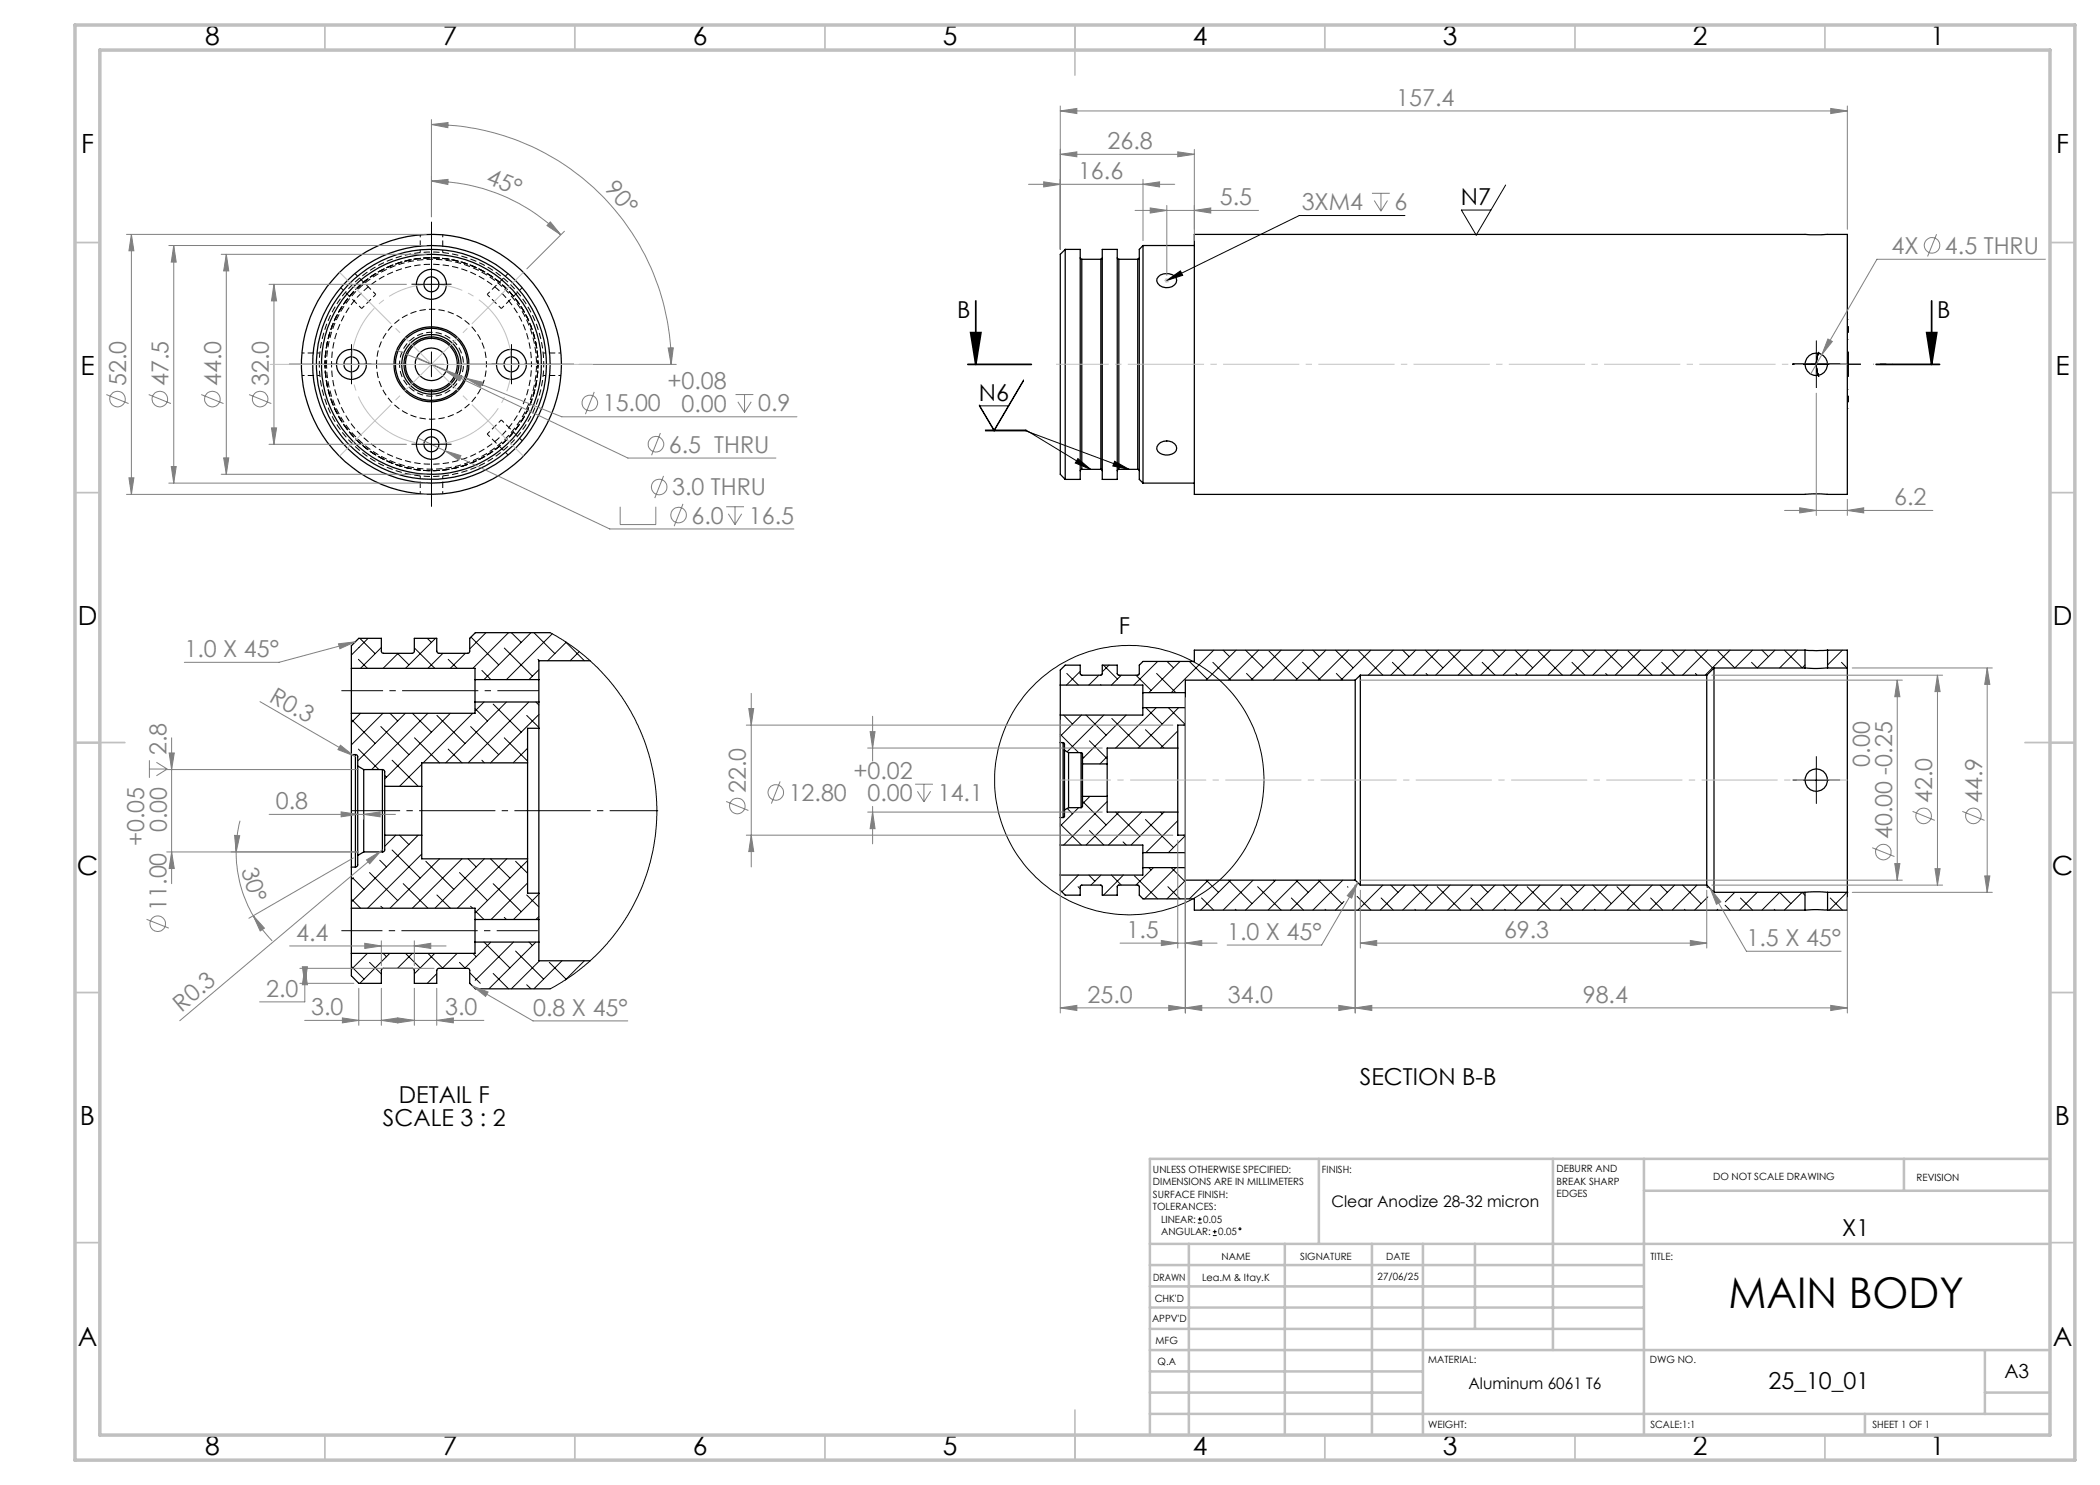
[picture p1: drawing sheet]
<svg xmlns="http://www.w3.org/2000/svg" width="420mm" height="297mm" viewBox="0 0 420 297" stroke-linecap="round" stroke-linejoin="round" font-family="sans-serif">
<g fill="none" stroke="#000" stroke-width=".25">
<path d="M213 49.9v46M213 49.9h3v46h-3M213 49.9l-.9 1v44l.9 1M216 51.6l.4 .3M216.4 51.9v42M216.4 51.9h3.8M220.2 51.9v42M220.5 51.6l-.3 .3M220.5 49.9h2.9v46h-2.9zM223.4 51.6l.4 .3M223.8 51.9v42M223.8 51.9h3.7"/>
<path d="M227.5 51.9v42M227.9 51.6l-.4 .3M228.6 49.1l-.7 .8v46l.7 .7M228.6 49.1v47.5M228.6 49.1h10.3M231.7 55.3a2.49 2.49 0 0 1 3.5 .3 1.66 1.66 0 0 1-2 1.9 1.69 1.69 0 0 1-1.8-1.7zM238.9 46.9h130.6v52l-5.5-.1-3 .1h-122.1zM216.4 93.9l-.4 .3M216.4 93.9h3.8M220.2 93.9l.3 .3M223.8 93.9l-.4 .3M223.8 93.9h3.7"/>
<path d="M227.5 93.9l.4 .3M228.6 96.6h10.3M231.7 88.9a2.32 2.32 0 0 1 3.5 .3 1.18 1.18 0 0 1-.8 1.6 2.27 2.27 0 0 1-3-1v-.4zM70.3 133.7v9M70.3 133.7h24.7v2.2M95 135.9v4.5M95 135.9h12.8M107.8 135.9v4.5M110 126.5h-14.9l-1.2 1.2v2.6l-.1 .3-.3 .1-5.9-.1-.3-.4v-2.5h-4.4v2.6l-.3 .3-5.9 .1-.3-.1-.1-.3v-2.6h-4.5l-1.5 1.4v4.6M118 132.1h-10.2v3.8M212.1 137v6M212.1 137h16.5v1.5"/>
<path d="M228.6 138.5v3M228.6 138.5h8.5M237.1 138.5v3M271 136v40M271 136h-33.9v2.5M272.1 135v42M272.1 135h69.2M272.1 135l-1.1 1M341.3 135v42M342.8 133.6v44.9M342.8 133.6h18.2M342.8 133.6l-1.5 1.4"/>
<path d="M361 133.6l1.8 .1 2.7-.1M361 130l2.3 .1 2.2-.1M361 130h-122.1v2.3h-10.3l-.7 .7v1.8l-.4 .2h-3.9l-.2-.2v-1.8h-2.9v1.8l-.3 .2h-3.8l-.4-.3v-1.7h-3l-.9 1v3M361 130v3.6M365.5 130v3.6M365.5 133.6h4M365.5 130h4v3.6M369.5 133.6v44.9M70.3 150.9v22.5M70.3 142.7v8.2M70.3 150.9h.8M71.1 150.9l.3 .1 .1 .3v1.9"/>
<path d="M71.1 150.9v22.5M71.5 153.2v17.9M71.5 153.2l1.2 .7M72.7 153.9v16.5M72.7 153.9h3.8M76.5 153.9l.4 .4v3M76.5 153.9v16.5M76.9 157.3v9.7M76.9 157.3h7.4M84.3 157.3v9.7M95 140.4v2.3h-24.7M95 140.4h12.8"/>
<path d="M105.5 152.6v19.2M105.5 152.6h-21.2v4.7M107.8 145.7v32.9M107.8 140.4v5.3M107.8 145.7h-2.3v6.9M212.1 148.5v15M212.1 143v5.5M212.1 148.5h.5M212.6 148.5l.3 .3v1.3M212.6 148.5v15M212.9 150.1v11.9M212.9 150.1l.8 .4"/>
<path d="M213.7 150.5v11M213.7 150.5h2.5M216.2 150.5l.3 .3v2M216.2 150.5v11M216.5 159.3v2l-.3 .2M216.5 152.8v6.5M216.5 152.8h4.9M216.5 159.3h4.9M221.4 152.8v6.5M221.4 159.3v3.1h14.1M228.6 141.5v1.5h-16.5M228.6 141.5h8.5"/>
<path d="M235.5 149.6v12.8M235.5 149.6h-14.1v3.2M237.1 145v22M237.1 141.5v3.5M237.1 145h-1.6v4.6M70.3 173.4v8.2M70.3 173.4h.8M71.5 171.1v1.9l-.4 .4M72.7 170.4l-1.2 .7M72.7 170.4h3.8M76.9 167v3l-.1 .3-.3 .1M76.9 167h7.4"/>
<path d="M84.3 167v4.8h21.2M105.5 171.8v6.8h2.3M107.8 178.6v5.3M212.1 175v3l.9 1h3v-1.7l.3-.3h3.9l.3 .3v1.7h2.9v-1.7l.3-.3h3.9l.3 .3v1.7l.7 .8h10.3v2.2h122.1M212.1 169v6M212.1 169h16.5v1.5M212.1 163.5v5.5M212.1 163.5h.5M212.9 162v1.3l-.3 .2M213.7 161.5l-.8 .5M213.7 161.5h2.5M228.6 170.5v3"/>
<path d="M228.6 173.5v1.5h-16.5M228.6 170.5h8.5M228.6 173.5h8.5M235.5 162.4v4.6h1.6M237.1 170.5v3M237.1 167v3.5M237.1 173.5v2.5h33.9M271 176l1.1 1M272.1 177h69.2M341.3 177l1.5 1.5M342.8 178.5h18.2M361 178.5l1.5-.1 3 .1"/>
<path d="M361 178.5v3.5M365.5 178.5v3.5M365.5 178.5h4M369.5 178.5v3.5h-4M70.3 190.7v4.5l1.5 1.5h4.5v-2.7l.3-.3h5.9l.4 .3v2.7h4.4v-2.6l.2-.3 .2-.1h5.9l.3 .3v2.7l1.2 1.1h14.9M70.3 181.6v9.1M70.3 181.6h24.7v2.3M95 183.9v4.5M95 188.4v2.3h-24.7M95 183.9h12.8M95 188.4h12.8M107.8 183.9v4.5"/>
<path d="M107.8 188.4v3.8h10.2M361 182l1.8-.1 2.7 .1"/>
<circle cx="86.3" cy="56.9" r="1.5"/>
<circle cx="86.3" cy="56.9" r="3"/>
<circle cx="70.3" cy="72.9" r="3"/>
<circle cx="70.3" cy="72.8" r="1.51"/>
<circle cx="86.3" cy="72.9" r="7.5"/>
<circle cx="86.3" cy="72.9" r="22"/>
<circle cx="86.3" cy="72.9" r="26"/>
<circle cx="86.3" cy="72.9" r="5.2"/>
<circle cx="86.3" cy="72.9" r="23.7"/>
<circle cx="86.3" cy="72.9" r="6"/>
<circle cx="86.3" cy="72.9" r="3.2"/>
<circle cx="86.3" cy="72.9" r="5.5"/>
<circle cx="86.3" cy="72.9" r="23"/>
<circle cx="86.3" cy="72.9" r="7.2"/>
<circle cx="102.3" cy="72.9" r="3"/>
<circle cx="102.3" cy="72.8" r="1.51"/>
<circle cx="363.3" cy="72.9" r="2.25"/>
<circle cx="86.3" cy="88.9" r="1.5"/>
<circle cx="86.3" cy="88.9" r="3"/>
<circle cx="363.3" cy="156" r="2.25"/>
</g>
<path d="M65 72.8a21.3 21.3 0 0 0 31.5 18.8 21.3 21.3 0 0 0 1.4-36.6 21.3 21.3 0 0 0-32.8 16.3l-.1 1.5M65.3 72.8a21 21 0 0 1 31-18.4 21 21 0 0 1 1.4 36.1 21 21 0 0 1-32.3-16.1l-.1-1.6M75.3 72.8a11 11 0 0 1 16.2-9.7 11 11 0 0 1 1 18.9 11 11 0 0 1-17.1-8l-.1-1.2M107.6 72.8a21.3 21.3 0 0 1-31.5 18.8 21.3 21.3 0 0 1-1.4-36.6 21.3 21.3 0 0 1 32.8 16.3l.1 1.5" fill="none" stroke="#000" stroke-width=".2" stroke-dasharray="1.3 .6" stroke-dashoffset=".4" stroke-linecap="butt"/>
<path d="M68.2 57.5l4.1 4.2M75.2 58.9l-4.2-4.2M97.4 58.9l2.9 2.8M101.6 54.7l-4.2 4.2M72.3 61.7l2.9-2.8M79.9 72.8a6.4 6.4 0 0 1 9.3-5.6 6.4 6.4 0 0 1 .8 10.9 6.4 6.4 0 0 1-10-4.4l-.1-.9M100.3 61.7l4.1-4.2M97.4 86.8l4.2 4.2M100.3 84l-2.9 2.8M104.4 88.2l-4.1-4.2" fill="none" stroke="#000" stroke-width=".2" stroke-dasharray="1.3 .6" stroke-dashoffset=".5" stroke-linecap="butt"/>
<path d="M106.3 72.8a20 20 0 0 1-29.6 17.6 20 20 0 0 1-1.3-34.3 20 20 0 0 1 30.8 15.2l.1 1.5" fill="none" stroke="#000" stroke-width=".2" stroke-dasharray="1.3 .6" stroke-dashoffset=".7" stroke-linecap="butt"/>
<path d="M63.8 72.8a22.4 22.4 0 0 0 33.2 19.8 22.4 22.4 0 0 0 1.5-38.6 22.4 22.4 0 0 0-34.6 17.2l-.1 1.6" fill="none" stroke="#000" stroke-width=".2" stroke-dasharray="1.3 .6" stroke-dashoffset=".6" stroke-linecap="butt"/>
<path d="M84 46.9v3.6M88.5 50.5v-3.6M60.4 75.1h3.6M64 70.6h-3.6M108.6 75.1h3.6M112.2 70.6h-3.6M84 95.2v3.6M88.5 98.8v-3.6" fill="none" stroke="#000" stroke-width=".2" stroke-dasharray="1.3 .6" stroke-dashoffset=".8" stroke-linecap="butt"/>
<g fill="none" stroke="#000" stroke-width=".2">
<path d="M301.1 37l-5.9 10-2.9-5h5.9M83.8 56.9h5M86.3 54.4v5M233.4 56.1l2.7-1.9 .4 .9zM281 43.1h-21.1l-26.5 13M67.8 72.9h5M70.3 70.4v4.9M83.8 72.9h5M86.3 70.4v4.9M99.8 72.9h5M102.3 70.4v4.9M204.7 76.2l-5.9 10-2.9-5h5.9"/>
<path d="M204.7 76l-5.9 10-2.9-5M360.8 72.9h5M363.3 70.4v4.9M363.7 70.4a6.2 6.2 0 0 0 0 4.9M83.8 88.9h5M86.3 86.4v5M197.1 86.2h8.1l20.6 7.7M197.1 86h8.1l12.9 7.9M215.6 91.7l2.5 2.2-3-1.3zM222.9 92.2l2.9 1.7-3.2-.7zM71.7 131.9l1.8 1.8M72 127.7l3 3"/>
<path d="M73.6 127.7l-3.3 3.3M76.3 129.5l-4.2 4.2M79.5 130.7l2.3 2.3M79.6 130.7l-3 3M82.9 129.6l4.1 4.1M85.4 127.7l.9 .8M87.1 127.7l-6 6M88.6 130.7l-3 3M89.6 131.9l1.8 1.8M92.9 130.7h.1M93.1 130.7l-3 3M94.2 127.4l5.5 5.6"/>
<path d="M96.4 134.1l1.8 1.8M97.2 126.5l-3.3 3.3M100.9 129.6l5.6 5.6M101.7 126.5l-7.1 7.2M102.3 126.5l1.9 2M106.2 126.5l-9.4 9.4M106.8 126.5l4.2 4.2M107.6 131.9l.3 .2M107.8 133.9l-2 2M110 126.5l3.7 2.3 4.3 3.3 3.7 3.9 1.6 1.9 1.9 2.8 2.4 4.4 1.2 2.7 1 3 1.1 5 .5 5.4-.1 2.8-.2 3-.5 2.9-.6 2.7-1.8 5.2-2.6 5.1-3 4.4-3.6 4-4.3 3.6-2.2 1.5-2.5 1.4M110.5 126.7l-9.2 9.2M113.1 128.3l3.8 3.8"/>
<path d="M113.2 128.4l-3.7 3.7M115.9 130.3l-1.9 1.8M213.4 134.7l2.3 2.3M216 134.3l-2.7 2.7M219.8 135l-2 2M220.1 136.9l.1 .1M220.7 133l2.8 2.8M221.8 133l-1.3 1.4M224.3 135l-2 2M227.2 135l3 3.1M231.3 134.7l3.9 3.8M231.5 132.3l-4.7 4.7"/>
<path d="M233.4 132.3l1.3 1.3M236 132.3l-6.2 6.2M237.9 132.3l3.5 3.5M242.6 132.5l3.5 3.5M242.7 130l-8.5 8.5M244.6 130l1.3 1.3M247.2 130l-6 6M249.1 130l3.6 3.6M249.3 134.7l1.3 1.3M251.7 130l-6 6M253.8 130.2l5.6 5.6M256.2 130l-6 6"/>
<path d="M260.5 132.5l3.6 3.5M260.7 130l-6 6M262.6 130l1.3 1.3M265.2 130l-6 6M267.1 130l3.5 3.6M267.3 134.7l1.3 1.3M269.7 130l-6 6M271.7 130.2l4.9 4.8M274.2 130l-6 6M278.5 132.5l2.6 2.5M278.7 130l-5.1 5M280.5 130l1.3 1.3"/>
<path d="M283.1 130l-4.9 5M285 130l3.6 3.6M285.2 134.7l.3 .3M287.7 130l-5.1 5M289.7 130.2l4.8 4.8M292.1 130l-5 5M296.4 132.5l2.6 2.5M296.6 130l-5 5M298.5 130l1.3 1.3M301.1 130l-5 5M303 130l3.5 3.6M303.2 134.7l.3 .3"/>
<path d="M305.6 130l-5 5M307.7 130.2l4.8 4.8M310.1 130l-5 5M314.4 132.5l2.6 2.5M314.6 130l-5 5M316.5 130l1.3 1.3M319.1 130l-5 5M321 130l3.5 3.6M321.1 134.7l.4 .3M323.6 130l-5 5M325.6 130.2l4.8 4.8M328 130l-5 5"/>
<path d="M332.4 132.5l2.5 2.5M332.5 130l-4.9 5M334.4 130l1.3 1.3M337 130l-5 5M338.9 130l3.6 3.6M339.1 134.7l.3 .3M341.5 130l-5 5M346 130l-5 5M350.5 130l-3.5 3.6-3.4-3.4M352.4 130l1.3 1.3M355 130l-3.6 3.6-1.1-1.1M356.9 130l3.5 3.6"/>
<path d="M359.5 130l-3.6 3.6M361 133l-.6 .6M368.3 132.5l1.2 1M368.5 130l-3 3M70.3 143.9l4.7 4.8M71.7 149.8l4.1 4.1M72.1 142.7l-1.8 1.8M76.2 145.3l5.6 5.6M76.6 142.7l-6.3 6.3M76.9 155.1l.4 .3M78 142.7l1.6 1.5M78.4 152l5.2 5.3"/>
<path d="M81.1 142.7l-9.6 9.5M82.5 142.7l3.8 3.7M82.9 147.6l5 5M84.3 152.9l-4.4 4.4M85.6 142.7l-11.3 11.2M87.4 143.1l5.6 5.6M89.6 149.8l2.8 2.8M90.1 142.7l-13.2 13.1M94.1 145.3l5.6 5.6M94.5 142.7l-9.9 9.9M95 141.7l2.5 2.5M96.4 152l.5 .6"/>
<path d="M96.8 140.4l-1.8 1.8M98.6 140.8l5.6 5.6M100.9 147.6l4.6 4.6M101.3 140.4l-12.2 12.2M105.3 143.1l2.5 2.4M105.5 149.6l-2.9 3M105.8 140.4l-12.2 12.2M107.2 140.4l.6 .6M107.8 142.9l-9.7 9.7M212.1 146.9l3.6 3.6M212.7 143l1.8 1.8M216.3 143l-4.2 4.2"/>
<path d="M216.5 151.3l.2 .2M217.2 143l4 4M217.9 148.2l3.5 3.6M218 159.3l-1.5 1.5M220.8 143l-7.4 7.4M221.4 151.3l-1.4 1.5M222.4 143.7l5.6 5.6M225.2 143l-8.7 8.8M229.1 145.9l3.7 3.7M229.2 141.5l3.2 3.3M231.2 141.5l-8.1 8.1M233.7 141.5l3.4 3.4"/>
<path d="M235.5 146.2l-3.4 3.4M235.7 141.5l-8.1 8.1M237.1 144.7l-.4 .3M360.8 156h5M363.3 153.5v5M70.3 179.8l1.8 1.8M70.6 175.6l2.2 2.3M70.7 175.5l-.4 .4M73.9 174.5l5.7 5.6M76 172l1.3 1.4M78.4 170l5.6 5.6M79.2 167l-2.3 2.3"/>
<path d="M79.9 167l1.9 1.9M80.6 176.7l5 4.9M83.6 167l-13.3 13.4M84.3 170.8l-10.8 10.8M85.2 172.3l5.6 5.6M87.4 179l2.7 2.6M87.9 171.8l-9.9 9.8M91.9 174.5l5.6 5.6M92.4 171.8l-9.9 9.8M93.6 171.8l1.6 1.6M96.9 171.8l-9.9 9.8M98.1 171.8l3.9 3.8"/>
<path d="M98.6 176.7l5.6 5.6M101.4 171.8l-9.9 9.8M103.1 172.3l2.4 2.4M105.3 179l2.5 2.4M105.5 172.1l-10.5 10.5M105.5 176.6l-7.3 7.3M107.8 178.8l-5.1 5.1M212.1 164.8l4.2 4.2M213.4 161.7l1.1 1.1M215.6 177.3l.4 .5M215.7 175l-3.3 3.4M215.7 161.5l-3.6 3.7"/>
<path d="M216.5 160.3l4.7 4.7M217.8 175l1.2 1.2M217.9 166.1l2.9 2.9M220.2 175l-2 2M221.4 160.3l-8.7 8.7M222.3 175l2 2M223.1 162.4l4.9 4.8M223.8 162.4l-6.6 6.6M224.6 168.4l.6 .6M224.7 175l-4 4M226.8 175.1l4.7 4.7M228.3 162.4l-6.6 6.6"/>
<path d="M229.1 163.9l5.6 5.6M229.8 173.5l.4 .5M230.7 173.5l-3.5 3.5M232.1 162.4l.3 .4M232.8 162.4l-6.6 6.6M233.6 177.3l2.4 2.5M234.2 173.5l2.8 2.7M235.2 173.5l-6.3 6.3M235.5 164.1l-6.3 6.4M236.7 167l.4 .4M237.1 167.1l-3.4 3.4M237.1 176l-3.7 3.8"/>
<path d="M240.3 179.6l2.4 2.4M241.2 176l2.5 2.5M241.7 176l-3.8 3.8M245.7 176l4.7 4.7M246.1 176l-6 6M250.6 176l-6 6M251.5 177.3l4.7 4.7M254.7 176l.2 .2M255.1 176l-6 6M258.3 179.6l2.4 2.4M259.2 176l2.5 2.5M259.6 176l-6 6"/>
<path d="M263.7 176l4.7 4.7M264.1 176l-6 6M268.6 176l-6 6M269.5 177.3l.1 .1M271.4 179.3l2.8 2.7M276.2 179.6l2.5 2.4M276.6 177l-5 5M278.2 177l1.4 1.5M281.1 177l-5.1 5M282.6 177l3.7 3.7M285.5 177l-5 5M287.4 177.3l4.7 4.7"/>
<path d="M290 177l-5 5M294.2 179.6l2.4 2.4M294.5 177l-5 5M296.1 177l1.5 1.5M299 177l-5 5M300.6 177l3.7 3.7M303.5 177l-5 5M305.4 177.3l4.7 4.7M308 177l-5 5M312.2 179.6l2.4 2.4M312.5 177l-5 5M314.1 177l1.4 1.5"/>
<path d="M317 177l-5 5M318.6 177l3.7 3.7M321.5 177l-5 5M323.4 177.3l4.6 4.7M326 177l-5 5M330.1 179.6l2.4 2.4M330.4 177l-5 5M332 177l1.5 1.5M334.9 177l-5 5M336.5 177l3.7 3.7M339.4 177l-5 5M341.3 177.3l.2 .2"/>
<path d="M341.6 179.4l-2.7 2.6M347 178.5l-1.9 1.9M348.1 179.6l2.4 2.4M351.4 178.5h.1M351.4 178.5l-3.5 3.5M355.9 178.5l2.3 2.2M356 178.5l-3.6 3.5M361 179.1l-.6-.6-3.5 3.5M366 179.6l2.5 2.4M369.4 178.5h.1M369.4 178.5l-3.5 3.5M70.3 193.3l2.5 2.5"/>
<path d="M73.5 190.7l-3.2 3.2M73.9 192.5l2.4 2.3M76.2 181.3l.4 .3M76.6 190.7l.7 .6M78 190.7l-6 6M81.1 190.7l2.9 2.9M82.5 190.7l-3 3M85.6 190.7l3 3M87 190.7l-4.1 4.1M87.3 194.7l-1.9 2M91.4 190.7l-3 3M91.9 192.5l1.2 1.2"/>
<path d="M93.9 194.6l2.2 2.1M94.1 181.3l.4 .3M94.6 190.7l.6 .6M95 182.1l1.8 1.8M96.8 188.4l5.2 5.2M98.2 188.4l-5.3 5.3M98.6 194.7l3.1 3.1M100.9 183.5l.4 .4M102.7 188.4l-7.7 7.7M103.1 190.2l5.6 5.6M105.3 197l.9 .8M105.8 188.4l.7 .7"/>
<path d="M107.2 188.4l-9.3 9.3M107.8 183.3l-.6 .6M107.9 192.2l-5.6 5.6M109.9 192.5l3.3 3.4M112.4 192.2l-5.6 5.6M116.9 192.2l-3.8 3.8M247.1 181.9l.1 .1M265 181.9l.2 .1M268.8 180.3l-1.7 1.7M283 181.9l.1 .1M300.9 181.9l.2 .1M318.9 181.9l.2 .1"/>
<path d="M336.9 181.9l.1 .1M343.6 181.9l-.2 .1M345 181l1 1M354.8 181.9l.2 .1M239.6 244.6h.7M239.6 243.8h.7M240 243.4v.8M242.6 247.1h.7M242.6 246.3h.7M243 246v.7"/>
<circle cx="225.9" cy="156" r="26.9"/>
<circle cx="248" cy="245.8" r=".19"/>
</g>
<g fill="none" stroke="#808080" stroke-width=".2">
<path d="M86.3 36.2l3.3-.3v1zM86.3 36.2a36.7 36.7 0 0 1 25.9 10.8M86.3 24.9l3.3-.4v1zM86.3 24.9a47.9 47.9 0 0 1 47.9 48M86.3 23.9v19.5M205.7 36.9h29.2M208.7 36.4l3.4 .5-3.4 .5zM212.1 30.9l3.3-.5v1zM212.1 22.2l3.3-.5v1zM212.1 21.2v28.7M212.1 30.9h26.8M212.1 22.2h157.4"/>
<path d="M228.6 36.9l3.3-.5v1zM228.6 35.9v12.2M235.5 30.4l3.4 .5-3.4 .5zM238.9 29.9v18.2M274.4 38.7h3.6M276.2 38.7v3.5M366.1 21.7l3.4 .5-3.4 .5zM369.5 21.2v24.7M25.3 46.9h60M26.3 46.9l.5 3.3h-1zM26.3 46.9v52M33.8 49.1h51.5"/>
<path d="M34.7 49.1l.5 3.3h-.9zM34.7 49.1v47.5M44.2 50.9h41.1M45.3 50.9v44M45.3 50.9l.5 3.3h-1.1zM53.8 56.9h27.5M54.8 56.9v32M54.8 56.9l.5 3.3h-1zM110.1 44.4l2.1 2.6-2.8-1.9zM112.9 46.2l-7.5 7.6M227 42.1h24.7M230 41.6l3.4 .5-3.4 .5z"/>
<path d="M233.4 41.1v14M238.9 42.1l3.2-.5v1zM274.8 40.1l1.4 2.1M277.5 40.1l-1.3 2.1M387.3 46.8l-1.8 4.5M409.1 51.9h-33.7l-11 19M21.3 78.9l4.4 1.8M29.7 78.9l4.5 1.8M40.3 78.9l4.4 1.8M49.8 78.9l4.5 1.8M79.3 70.1l13.9 5.6M83.4 71.5l42.2 20.1h29.6"/>
<path d="M89.2 74.3l3.2 .9-.4 1zM93.2 75.7l3.3 .7-.4 1zM93.2 75.7l19.2 7.7h47M115.8 72.9h19.5M118.9 78.4l-1.8 4.4M133.6 69.6h1.1l-.5 3.3zM147.1 78.9h3.6M148.9 78.9v3.6M363.3 78.6v24.5M364.4 70.9l-2.3 3.9M365.6 67.8l.9 .5-2.1 2.6zM25.3 98.9h60"/>
<path d="M25.8 95.6h1l-.5 3.3zM33.8 96.6h51.5M34.3 93.3h.9l-.5 3.3zM44.2 94.9h41.1M44.7 91.6h1.1l-.5 3.3zM53.8 88.9h27.5M54.3 85.6h1l-.5 3.3zM83.6 87.6l5.4 2.6M89 90.2l3.2 .9-.4 .9zM89 90.2l33 15.6h36.8M132.1 86.6l-1.8 4.4M132.7 95.2l-1.7 4.4"/>
<path d="M147.6 80.4l1.3 2.1M150.2 80.4l-1.3 2.1M369.5 99.9v3.2M124 101.3v3.6h7.2v-3.6M136.6 100.8l-1.8 4.4M145.2 101.3h3.6M145.7 102.8l1.3 2.1M147 101.3v3.6M148.3 102.8l-1.3 2.1M356.9 102.1h29.7M359.9 101.6l3.4 .5-3.4 .5zM369.5 102.1l3.2-.5v1z"/>
<path d="M67.7 128.8l3.3-.4-3 1.3zM71 128.4l-15.2 4.1h-18.9M150.2 138.7v34.7M237.1 139.5v63.1M272.1 136h108.4M342.4 135h46.1M370.5 133.6h28M379.4 136l.6 3.3h-1zM379.4 136v40M387.5 135l.5 3.3h-1zM387.5 135v42M397.4 133.6l.6 3.3h-1.1z"/>
<path d="M397.4 133.6v44.9M29.9 152v3.6M29.9 153.8h3.5M31.3 152.5l2.1 1.3M33.3 153.9h38.4M33.4 153.8l-2.1 1.3M33.8 150.6h1.1l-.6 3.3zM34.3 147.6v29.1M52 140.3l18.7 10.8M68.1 149l2.6 2.1-3.1-1.2zM70.7 151.1l.4 .2M149.3 145h85.3"/>
<path d="M149.8 141.7h.9l-.5 3.3zM156 156.3l-1.7 4.4M173.5 149.6h47M174 146.3h1l-.5 3.3zM174.5 143.3v8.9M183 156.8h3.6M183.5 158.3l1.3 2.1M184.8 156.8v3.6M186.1 158.3l-1.3 2.1M212.1 144v58.6M33.3 170.4h38.4M34.3 170.4l.6 3.3h-1.1z"/>
<path d="M46.9 167.1h1l-.7 3.3zM47.2 170.4a24.8 24.8 0 0 0 3.5 12.8M48 164.1a23.4 23.4 0 0 0-.8 6.3M53.8 162.9h25.3M68.2 162.4l3.3 .5-3.3 .5zM70.7 171.6l-20.9 12.1M72.7 162.9l3.3-.5v1zM72.7 163.2v.7M73.3 172l2.8-1.8-2.2 2.6zM76.1 170.2l-40.2 33.9M76.5 170l-.4 .2M145.2 160.3l4.5 1.8"/>
<path d="M149.3 167h85.3M150.2 167l.5 3.3h-.9zM173.5 162.4h47M174.5 162.4l.5 3.3h-1zM174.5 161.3v7.5M235.5 168v21.6M271 177v25.6M271.6 176.5l-1.3 3.1-.8-.5zM271.6 176.5l-7.3 12.5h-18.9M272.1 178v11.6M272.1 176h108.4M341.3 178v11.6"/>
<path d="M342.1 177.8l2.1 2.6-.9 .5zM342.1 177.8l7.2 12.4h18.9M342.4 177h46.1M369.5 179.5v23.1M370.5 178.5h28M374.4 169.5l4.5 1.8M379 172.7h1l-.6 3.3zM382.5 162.3l4.5 1.8M387 173.7h1l-.5 3.3zM392.5 162.3l4.4 1.8M396.9 175.2h1.1l-.6 3.3zM29.3 183.9l4.5 1.7"/>
<path d="M50.7 183.2l2.2 2.4-.9 .6zM50.7 183.2a23.3 23.3 0 0 0 3.7 5M57.9 189.2h31.3M60 196.7h10.8M60 193.7h26.8M60.5 193.4h1l-.5 3.3zM61 193.7l.5 3.3h-1zM61 193.7v6.7h-9.1M71.8 197.7v7.4M73 188.7l3.3 .5-3.3 .5zM76.3 188.2v4.9M76.3 197.7v7.4"/>
<path d="M82.9 189.2l3.2-.5v1zM82.9 188.2v4.9M82.9 197.7v7.4M87.3 197.7v7.4M94.5 197.2l3.1 1.2-.5 .9zM94.5 197.2l12.1 7h19M224 188.6h19.4M232.3 188.1l3.2 .5-3.2 .5zM237.1 188.6l3.2-.5v1zM272.1 188.6l3.2-.5v1zM272.1 188.6h69.2M338.1 188.1l3.2 .5-3.2 .5z"/>
<path d="M60.9 204.1h35.9M68.5 203.6l3.3 .5-3.3 .5zM76.3 204.1l3.3-.5v1zM79.6 203.6l3.3 .5-3.3 .5zM87.3 204.1l3.4-.5v1zM212.1 201.6l3.3-.5v1zM212.1 201.6h157.4M233.8 201.1l3.3 .5-3.3 .5zM237.1 201.6l3.2-.5v1zM267.8 201.1l3.2 .5-3.2 .5zM271 201.6l3.4-.5v1zM366.1 201.1l3.4 .5-3.4 .5z"/>
<circle cx="386.4" cy="49.1" r="1.54"/>
<circle cx="23.5" cy="79.8" r="1.56"/>
<circle cx="32" cy="79.8" r="1.56"/>
<circle cx="42.5" cy="79.8" r="1.55"/>
<circle cx="52" cy="79.8" r="1.55"/>
<circle cx="118" cy="80.6" r="1.55"/>
<circle cx="131.2" cy="88.8" r="1.56"/>
<circle cx="131.8" cy="97.4" r="1.56"/>
<circle cx="135.7" cy="103" r="1.56"/>
<circle cx="155.2" cy="158.5" r="1.55"/>
<circle cx="147.5" cy="161.2" r="1.56"/>
<circle cx="376.7" cy="170.4" r="1.56"/>
<circle cx="384.7" cy="163.2" r="1.55"/>
<circle cx="394.7" cy="163.2" r="1.55"/>
<circle cx="31.6" cy="184.8" r="1.56"/>
</g>
<g fill="none" stroke="#000" stroke-width=".2" stroke-dasharray="15.2 1.3 1.3 1.3" stroke-linecap="butt">
<path d="M83.8 56.8h-1.5M86.3 54.3v-1.5M86.3 59.3v1.5M88.8 56.8h1.5M67.8 72.8h-1.5M70.3 70.3v-1.5M70.3 75.3v1.5M72.8 72.8h1.5M99.8 72.8h-1.5M102.3 70.3v-1.5M102.3 75.3v1.5M104.8 72.8h1.5"/>
<path d="M360.8 72.8h-2.3M363.3 72.8l.1 1.3 .4 1.2M363.3 72.8l.1-1.2 .4-1.2M363.3 72.8h-2.5M363.3 72.8h2.5M363.3 70.3v-2.2M363.3 75.3v2.3M365.8 72.8h2.2M369.7 72.8v-2.5M369.7 72.8h-2.5M369.7 72.8v2.5M369.7 72.8h2.5"/>
<path d="M83.8 88.8h-1.5M86.3 86.3v-1.5M86.3 91.3v1.5M88.8 88.8h1.5M360.8 156h-2.3M363.3 153.5v-2.2M363.3 158.5v2.3M365.8 156h2.2"/>
</g>
<path d="M193.6 72.9h12.7M194.1 66.5h2.1l-1 6.4zM195.2 60.2v12.7M375.2 72.9h12.7M385.3 66.5h2l-1 6.4zM386.3 60.2v12.7" fill="none" stroke="#000" stroke-width=".35"/>
<path d="M101.6 68.2a16 16 0 0 0-26.7-6.5 16 16 0 0 0 7.1 26.5 16 16 0 0 0 19.9-18.9l-.3-1.1" fill="none" stroke="#c0c0c0" stroke-width=".2" stroke-dasharray="15.2 1.3 1.3 1.3" stroke-dashoffset="5" stroke-linecap="butt"/>
<path d="M232.9 56.1h1M233 55.7l.7 .7M233.4 55.6v1M233.7 55.7l-.7 .7M54 72.9h64.5" fill="none" stroke="#c0c0c0" stroke-width=".2"/>
<path d="M81.3 72.8h-23.5M86.3 67.8v-23.5M86.3 77.8v23.5M91.3 72.8h23.5" fill="none" stroke="#000" stroke-width=".2" stroke-dasharray="15.2 1.3 1.3 1.3" stroke-dashoffset="5.4" stroke-linecap="butt"/>
<path d="M364.7 72.8h-3.9M369.7 67.8v-3.9M369.7 77.8v3.9M374.7 72.8h3.9" fill="none" stroke="#000" stroke-width=".2" stroke-dasharray="15.2 1.3 1.3 1.3" stroke-dashoffset="15.2" stroke-linecap="butt"/>
<path d="M70.3 162.1h61.3" fill="none" stroke="#000" stroke-width=".2" stroke-dasharray="15.2 1.3 1.3 1.3" stroke-dashoffset="5.5" stroke-linecap="butt"/>
<path d="M68.3 138.1h39.5" fill="none" stroke="#000" stroke-width=".2" stroke-dasharray="15.2 1.3 1.3 1.3" stroke-dashoffset="6.9" stroke-linecap="butt"/>
<path d="M68.3 186.1h39.2" fill="none" stroke="#000" stroke-width=".2" stroke-dasharray="15.2 1.3 1.3 1.3" stroke-dashoffset="7" stroke-linecap="butt"/>
<path d="M369.5 72.8h-158.3" fill="none" stroke="#c0c0c0" stroke-width=".2" stroke-dasharray="15.2 1.3 1.3 1.3" stroke-dashoffset="4.7" stroke-linecap="butt"/>
<path d="M67.9 54.5l36.8 36.7M104.7 54.5l-36.8 36.7" fill="none" stroke="#c0c0c0" stroke-width=".2" stroke-dasharray="15.2 1.3 1.3 1.3" stroke-dashoffset=".7" stroke-linecap="butt"/>
<path d="M369.5 156h-157.4" fill="none" stroke="#c0c0c0" stroke-width=".2" stroke-dasharray="15.2 1.3 1.3 1.3" stroke-dashoffset="5.1" stroke-linecap="butt"/>
<g fill="none" stroke="#c0c0c0" stroke-width=".35">
<path d="M65 5v5M115 5v5M165 5v5M215 5v10M265 5v5M315 5v5M365 5v5M15 48.5h5M410 48.5h5M15 98.5h5M410 98.5h5M15 148.5h10"/>
<path d="M405 148.5h10M15 198.5h5M410 198.5h5M15 248.5h5M410 248.5h5M65 287v5M115 287v5M165 287v5M215 282v10M265 287v5M315 287v5M365 287v5"/>
</g>
<g fill="none" stroke="#c0c0c0" stroke-width=".5">
<path d="M263.8 231.8v17M310.6 231.8v38.2M328.8 231.8v55.2M328.8 238.2h81.2M380.8 231.8v6.4M410 231.8h-180v55.2M230 248.8h180M230 257.3h98.8M230 253h98.8M237.8 248.8v38.2M257 248.8v38.2M274.4 248.8v38.2"/>
<path d="M284.6 248.8v38.2M295 248.8v17M230 265.8h98.8M230 261.5h98.8M230 278.5h54.6M230 274.3h54.6M230 270h180M397 278.5h13M397 270v12.8M230 282.8h180M373 282.8v4.2"/>
</g>
<path d="M15 5h400v287h-400zM20 10h390v277h-390z" fill="none" stroke="#c0c0c0" stroke-width=".7"/>
<path d="M233.4 56.1l2.7-1.9 .4 .9zM222.9 92.2l2.9 1.7-3.2-.7zM215.6 91.7l2.5 2.2-3-1.3z" fill="#000"/>
<g fill="#808080">
<path d="M133.6 69.6h1.1l-.5 3.3zM86.3 24.9l3.3-.4v1z"/>
<path d="M93.2 75.7l2.9 1.7 .4-1zM89.2 74.3l2.8 1.9 .4-1zM89 90.2l2.8 1.8 .4-.9z"/>
<path d="M26.3 46.9l.5 3.3h-1zM25.8 95.6h1l-.5 3.3zM45.3 50.9l.5 3.3h-1.1zM44.7 91.6h1.1l-.5 3.3zM34.7 49.1l.5 3.3h-.9zM34.3 93.3h.9l-.5 3.3zM54.8 56.9l.5 3.3h-1zM54.3 85.6h1l-.5 3.3z"/>
</g>
<path d="M385.3 66.5h2l-1 6.4zM194.1 66.5h2.1l-1 6.4z" fill="#000"/>
<g fill="#808080">
<path d="M68.1 149l2.6 2.1-3.1-1.2z"/>
<path d="M73.3 172l2.8-1.8-2.2 2.6z"/>
<path d="M50.7 183.2l1.3 3 .9-.6zM46.9 167.1l.3 3.3 .7-3.3z"/>
<path d="M267.8 201.1l3.2 .5-3.2 .5zM237.1 201.6l3.2-.5v1zM233.8 201.1l3.3 .5-3.3 .5zM212.1 201.6l3.3-.5v1zM76.3 204.1l3.3-.5v1zM68.5 203.6l3.3 .5-3.3 .5z"/>
<path d="M208.7 36.4l3.4 .5-3.4 .5zM228.6 36.9l3.3-.5v1zM212.1 30.9l3.3-.5v1zM235.5 30.4l3.4 .5-3.4 .5zM212.1 22.2l3.3-.5v1zM366.1 21.7l3.4 .5-3.4 .5zM365.6 67.8l-1.2 3.1 2.1-2.6zM359.9 101.6l3.4 .5-3.4 .5zM369.5 102.1l3.2-.5v1zM272.1 188.6l3.2-.5v1zM338.1 188.1l3.2 .5-3.2 .5zM271 201.6l3.4-.5v1zM366.1 201.1l3.4 .5-3.4 .5zM342.1 177.8l2.1 2.6-.9 .5zM271.6 176.5l-1.3 3.1-.8-.5zM174 146.3h1l-.5 3.3zM174.5 162.4l.5 3.3h-1zM232.3 188.1l3.2 .5-3.2 .5zM237.1 188.6l3.2-.5v1zM67.7 128.8l.3 .9 3-1.3zM60.5 193.4h1l-.5 3.3zM61 193.7l.5 3.3h-1zM94.5 197.2l3.1 1.2-.5 .9z"/>
<path d="M72.7 162.9l3.3-.5v1zM68.2 162.4l3.3 .5-3.3 .5z"/>
<path d="M149.8 141.7h.9l-.5 3.3zM150.2 167l.5 3.3h-.9zM379.4 136l.6 3.3h-1zM379 172.7h1l-.6 3.3zM387.5 135l.5 3.3h-1zM387 173.7h1l-.5 3.3zM397.4 133.6l.6 3.3h-1.1zM396.9 175.2h1.1l-.6 3.3zM33.8 150.6h1.1l-.6 3.3zM34.3 170.4l.6 3.3h-1.1z"/>
<path d="M73 188.7l3.3 .5-3.3 .5zM82.9 189.2l3.2-.5v1zM79.6 203.6l3.3 .5-3.3 .5zM87.3 204.1l3.4-.5v1z"/>
<path d="M110.1 44.4l2.1 2.6-2.8-1.9zM86.3 36.2l3.3-.3v1z"/>
<path d="M230 41.6l3.4 .5-3.4 .5zM238.9 42.1l3.2-.5v1z"/>
</g>
<text font-size="8.5" x="345.7" y="261.6">MAIN BODY</text>
<g font-size="5.3">
<text x="41" y="8.9">8</text>
<text x="88.5" y="8.9">7</text>
<text x="138.5" y="8.9">6</text>
<text x="188.5" y="8.9">5</text>
<text x="238.5" y="8.9">4</text>
<text x="288.5" y="8.9">3</text>
<text x="338.5" y="8.9">2</text>
<text x="386" y="8.9">1</text>
<text x="16.2" y="30.7">F</text>
<text x="411.2" y="30.7">F</text>
<text x="16.1" y="74.9">E</text>
<text x="411.1" y="74.9">E</text>
<text x="15.5" y="124.9">D</text>
<text x="410.5" y="124.9">D</text>
<text x="15.4" y="174.9">C</text>
<text x="410.4" y="174.9">C</text>
<text x="16" y="224.9">B</text>
<text x="411" y="224.9">B</text>
<text x="15.5" y="269.2">A</text>
<text x="410.5" y="269.2">A</text>
<text x="41" y="290.9">8</text>
<text x="88.5" y="290.9">7</text>
<text x="138.5" y="290.9">6</text>
<text x="188.5" y="290.9">5</text>
<text x="238.5" y="290.9">4</text>
<text x="288.5" y="290.9">3</text>
<text x="338.5" y="290.9">2</text>
<text x="386" y="290.9">1</text>
</g>
<g font-size="4.7" fill="#808080">
<text x="279.3" y="21.2">157.4</text>
<text x="221.5" y="29.8">26.8</text>
<text x="215.6" y="35.8">16.6</text>
<text x="97" y="36.6" transform="rotate(22 97 36.6)">45°</text>
<text x="120.8" y="37.9" transform="rotate(49 120.8 37.9)">90°</text>
<text x="244" y="41.1">5.5</text>
<text x="260.3" y="42.1">3XM4</text>
<text x="278.9" y="42.1">6</text>
<text x="378.3" y="50.8">4X</text>
<text x="389" y="50.8">4.5 THRU</text>
<text x="25.2" y="77.2" transform="rotate(-90 25.2 77.2)">52.0</text>
<text x="33.7" y="77.2" transform="rotate(-90 33.7 77.2)">47.5</text>
<text x="44.2" y="77.2" transform="rotate(-90 44.2 77.2)">44.0</text>
<text x="53.8" y="77.2" transform="rotate(-90 53.8 77.2)">32.0</text>
<text x="133.5" y="77.8">+0.08</text>
<text x="120.5" y="82.3">15.00</text>
<text x="136.3" y="82.3">0.00</text>
<text x="151.7" y="82.3">0.9</text>
<text x="133.8" y="90.5">6.5 THRU</text>
<text x="134.4" y="99.1">3.0 THRU</text>
<text x="378.8" y="101">6.2</text>
<text x="138.3" y="104.7">6.0</text>
<text x="149.8" y="104.7">16.5</text>
<text x="36.9" y="131.4">1.0 X 45°</text>
<text x="53.6" y="140.1" transform="rotate(30 53.6 140.1)">R0.3</text>
<text x="33.3" y="151.1" transform="rotate(-90 33.3 151.1)">2.8</text>
<text x="170.7" y="155.7">+0.02</text>
<text x="373.9" y="153.4" transform="rotate(-90 373.9 153.4)">0.00</text>
<text x="55.2" y="161.8">0.8</text>
<text x="149.2" y="158.6" transform="rotate(-90 149.2 158.6)">22.0</text>
<text x="157.7" y="160.2">12.80</text>
<text x="173.5" y="160.2">0.00</text>
<text x="187.6" y="160.2">14.1</text>
<text x="386.5" y="160.6" transform="rotate(-90 386.5 160.6)">42.0</text>
<text x="396.4" y="160.6" transform="rotate(-90 396.4 160.6)">44.9</text>
<text x="33.3" y="166.4" transform="rotate(-90 33.3 166.4)">0.00</text>
<text x="378.4" y="167.8" transform="rotate(-90 378.4 167.8)">40.00 -0.25</text>
<text x="28.8" y="169.2" transform="rotate(-90 28.8 169.2)">+0.05</text>
<text x="48.3" y="173.9" transform="rotate(74 48.3 173.9)">30°</text>
<text x="33.3" y="182.2" transform="rotate(-90 33.3 182.2)">11.00</text>
<text x="59.2" y="188.2">4.4</text>
<text x="225.3" y="187.6">1.5</text>
<text x="245.4" y="188">1.0 X 45°</text>
<text x="300.8" y="187.6">69.3</text>
<text x="349.3" y="189.2">1.5 X 45°</text>
<text x="36.3" y="202.5" transform="rotate(-40 36.3 202.5)">R0.3</text>
<text x="53.2" y="199.3">2.0</text>
<text x="62.2" y="203">3.0</text>
<text x="89" y="203">3.0</text>
<text x="106.6" y="203.2">0.8 X 45°</text>
<text x="217.5" y="200.6">25.0</text>
<text x="245.6" y="200.6">34.0</text>
<text x="316.5" y="200.6">98.4</text>
</g>
<g font-size="4.7">
<text x="292.2" y="41">N7</text>
<text x="191.5" y="63.6">B</text>
<text x="387.4" y="63.6">B</text>
<text x="195.8" y="80.1">N6</text>
<text x="223.8" y="126.7">F</text>
<text x="79.8" y="220.6">DETAIL F</text>
<text x="272" y="217.1">SECTION B-B</text>
<text x="76.6" y="225.1">SCALE 3 : 2</text>
<text x="368.5" y="247.1">X1</text>
<text x="353.7" y="277.9">25_10_01</text>
</g>
<text font-size="3.9" x="400.9" y="275.5">A3</text>
<g font-size="3.2">
<text x="266.3" y="241.4">Clear Anodize 28-32 micron</text>
<text x="293.7" y="277.9">Aluminum 6061 T6</text>
</g>
<g font-size="2">
<text x="230.6" y="234.6">UNLESS OTHERWISE SPECIFIED:</text>
<text x="230.6" y="237.1">DIMENSIONS ARE IN MILLIMETERS</text>
<text x="230.6" y="239.6">SURFACE FINISH:</text>
<text x="264.4" y="234.6">FINISH:</text>
<text x="311.3" y="234.5">DEBURR AND</text>
<text x="311.3" y="237">BREAK SHARP</text>
<text x="311.3" y="239.5">EDGES</text>
<text x="342.6" y="236">DO NOT SCALE DRAWING</text>
<text x="383.3" y="236.2">REVISION</text>
<text x="230.6" y="242.1">TOLERANCES:</text>
<text x="232.2" y="244.6">LINEAR:</text>
<text x="240.6" y="244.6">0.05</text>
<text x="232.2" y="247.1">ANGULAR:</text>
<text x="243.6" y="247.1">0.05</text>
<text x="244.3" y="252">NAME</text>
<text x="260" y="251.9">SIGNATURE</text>
<text x="277.2" y="251.9">DATE</text>
<text x="330.1" y="251.9">TITLE:</text>
<text x="230.6" y="256.1">DRAWN</text>
<text x="240.4" y="256.1">Lea.M &amp; Itay.K</text>
<text x="275.5" y="255.9">27/06/25</text>
<text x="230.9" y="260.3">CHK'D</text>
<text x="230.4" y="264.4">APPV'D</text>
<text x="231.1" y="268.8">MFG</text>
<text x="231.5" y="273">Q.A</text>
<text x="285.6" y="272.5">MATERIAL:</text>
<text x="330" y="272.5">DWG NO.</text>
<text x="285.6" y="285.5">WEIGHT:</text>
<text x="330.1" y="285.6">SCALE:1:1</text>
<text x="374.5" y="285.6">SHEET 1 OF 1</text>
</g>
</svg>
